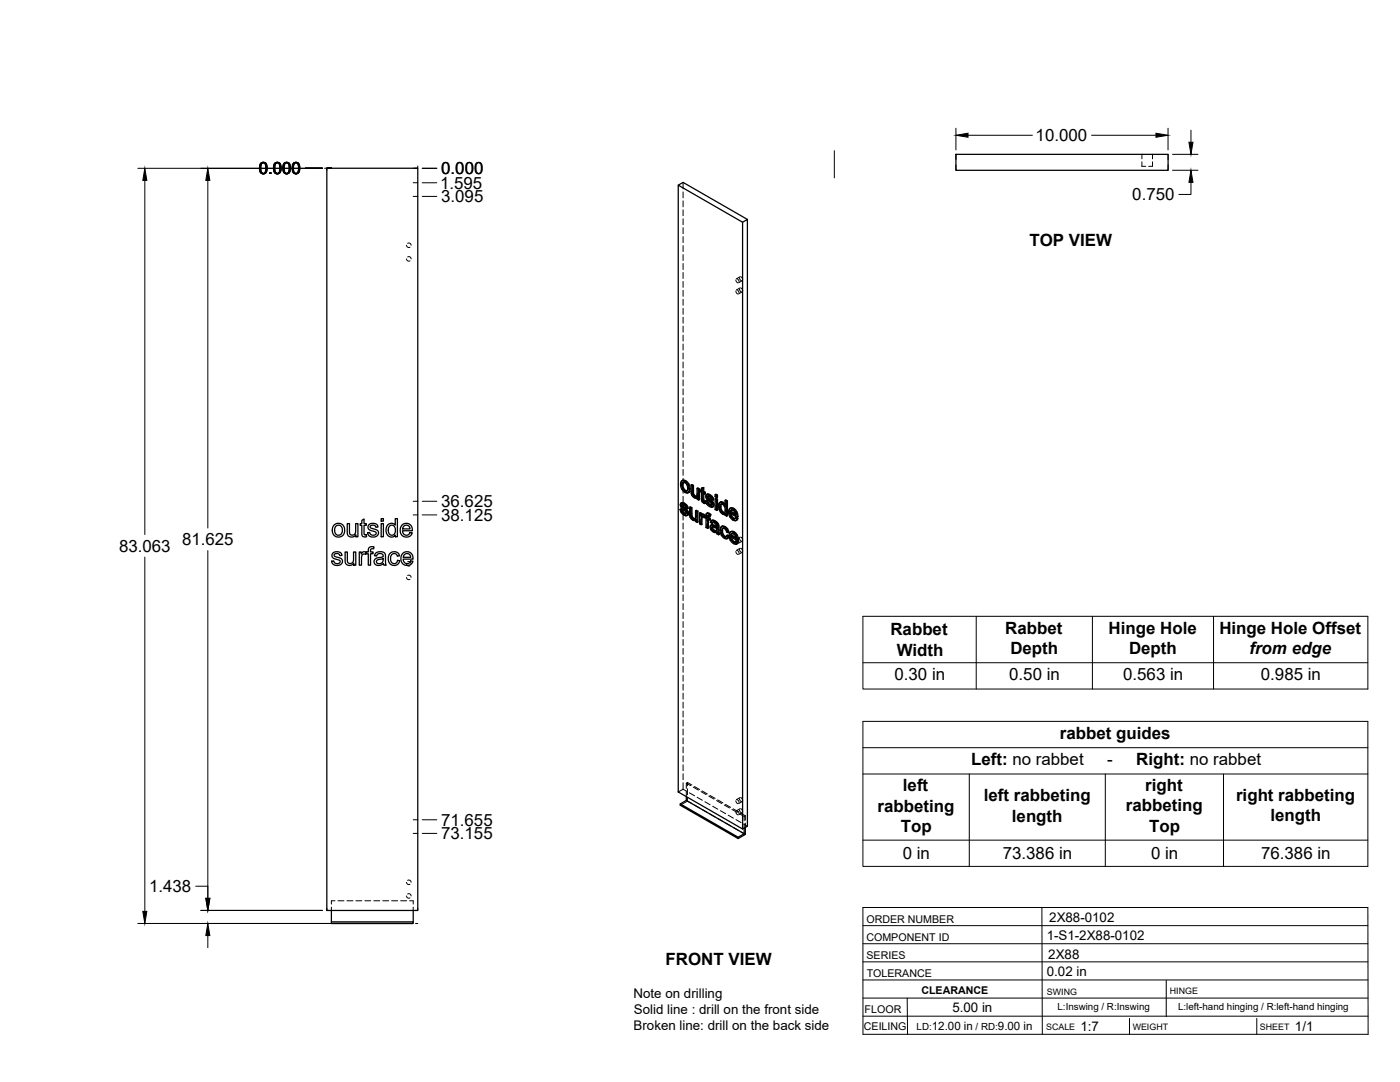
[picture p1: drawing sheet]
<svg xmlns="http://www.w3.org/2000/svg" width="559mm" height="432mm" viewBox="0 0 559 432" stroke-linecap="round" stroke-linejoin="round" font-family="sans-serif">
<!-- layer: Visible -->
<g fill="none" stroke="#000" stroke-width=".51">
<path d="M130.5 67.1h36.3v296.2h-36.3zM270.7 73.9l25.7 14.8v242.1l-25.7-14.7zM270.7 73.9l1.9-1.1 25.7 14.8M381.6 61.6h84.6v6.4h-84.6zM296.4 88.7l1.9-1.1v242.1l-1.9 1.1M272.2 191.8l.9-.2 .6 .2zM272.2 191.8l-.6 1.2 .5 2.2 1.6 1.5h.9l.3-.3M272.3 193.6l.3 1.5M272.6 195.1l.3-.2 .8 .8-.3 .2zM272.8 192.5l-.2 .9M272.9 194.9l-.3-1.5-.3 .2v-.3l.3-.7 .4-.1 .9 .5 .5 1.4-.1 1.4-.4 .2-.5-.1M273.4 192l.9 .9a2.01 2.01 0 0 1 1.1 2.1"/>
<path d="M273.7 195.7l.5 .2M273.7 191.8l1.3 1.3M274.6 193.3l.5 1.9 .3-.2-.2 1.2M275.1 195.2l-.2 1.2 .3-.2-.6 .5M275.8 193.5l.7 .4 .3-.2v3.2M276.5 193.9v3.2l.3-.2 .3 .6M276.5 197.1l.3 .6 .3-.2 .5 .4M276.8 197.7l.4 .4h.9l-.3 .1M276.8 193.7l-.6-.3-.4 .1v3.1l.4 1.2 .7 .7a.97 .97 0 0 0 1.4 .1v.6l.5 .4M277.2 198.1l.6 .1M278.2 194.9l.6 .4 .4-.2v4.3l-.4 .2v-4.3M278.3 198.6l-.2 .2"/>
<path d="M279.2 195.1l-.6-.4-.4 .2v2.7l-.4 .6M280 195.5l-.5 .1v.6l.5 .3v3.3l.7 .9 .6 .3 .3-.2-.1-.7-.6 .1M280 194.8l.9-.2v1.5M280.6 194.8v1.5l.3-.2 .6 .3M280.6 196.3l.6 .3 .3-.2v.6l-.3 .2v-.6M280.6 199.8l.7 .2M280.7 200l.8 .1M280.9 194.6l-.9 .2v1.1l-.5-.3M280.9 197v2.6M281.2 197.2l-.6-.4v2.8l.5 .2M281.6 199.9l.6 .2M282.1 197.3l1.3 .1"/>
<path d="M282.3 198.3l.6 .5M282.4 198.6l.2 .3a1.16 1.16 0 0 1 1.4 .8l.4 .4M282.4 197.2l-.4 .2M282.5 197.4l.6 .2 .3-.2 .7 .6M282.5 199.9l-.6-.2-.3 .2 .5 1.3 .8 .8a1.23 1.23 0 0 0 1.6 .2M282.6 198.9l1.5 1.4 .3-.2 .4 .7M282.6 198v.1M282.7 198.4l-.4-.3 .8 .1 .8 1.2 .6 .2M282.8 197.2l-.9 .3-.2 .8 .4 .9 1.7 1.7v.8M283.1 197.6l.7 .6 .3-.2 .5 .7M283.8 198.2l.5 .7 .3-.2 .3 .8-.4 .1-.2-.7M285.4 199.1l.3-.2 .7 .3-.4 .2z"/>
<path d="M285.4 197.4l.3-.2 .7 .4-.4 .2zM285.4 199.1v4.2l.6 .4M285.4 197.4v.8l.6 .4M286.4 199.2v4.3l-.4 .2v-4.3M286.4 197.6v.8l-.4 .2v-.8M289.4 199.7l.6 .3 .3-.1v5.9l-.3 .2v-6M290.3 199.9l-.6-.4-.3 .2v2.1l-.4-.7M133.5 209.4l1.6-.6 1 .2 .8 .6 .6 1-.1 2.1-1 1.3-1.8 .3-1.4-.8-.5-1.6a2.79 2.79 0 0 1 .8-2.5zM134 210.1l1.1-.5 .6 .1 .7 .6 .2 1.8-.8 1.3-1.1 .2-.8-.7-.3-1.5zM138.6 209h.9v3.7a1.31 1.31 0 0 0 1.7 .7 1.31 1.31 0 0 0 .8-1.6v-2.8h.9v5.2h-.9v-.8a1.86 1.86 0 0 1-2.2 .9 1.86 1.86 0 0 1-1.2-2.1zM144.4 207.7l.9-.6v1.9h.9v.7h-.9v3.3l.3 .4h.6l.1 .8h-1.2l-.6-.6-.1-3.9h-.6v-.7h.6zM147.2 209.5l1-.6h1.3a1.49 1.49 0 0 1 1.4 1.4l-.9 .1a1.17 1.17 0 0 0-1.1-.9 1.17 1.17 0 0 0-1.2 .9l.5 .4 2 .6a1.59 1.59 0 0 1 .7 2 1.59 1.59 0 0 1-1.9 .9l-1.5-.3-.8-1.4 .9-.1 .2 .6 .6 .5 1.5-.2a.82 .82 0 0 0 .1-1.1 .82 .82 0 0 0-1-.3l-1-.3a1.38 1.38 0 0 1-.8-2.2z"/>
<path d="M152.1 209h.9v5.2h-.9zM152.1 207h.9v1h-.9zM154.7 209.5l1.1-.6a1.86 1.86 0 0 1 2 .7v-2.6h.8v7.2h-.8v-.6a2.16 2.16 0 0 1-2.6 .4 2.16 2.16 0 0 1-1.1-2.4zM155.4 210.1l1.3-.5 1 1v2l-.7 .9h-1.1l-.8-1-.1-1.4zM160.4 209.6l1.1-.7h1.4l1 .7 .6 1 .1 1.2h-3.9l.2 1 .8 .7a1.43 1.43 0 0 0 1.9-1l.9 .1-.4 .9-1 .7h-1.6l-1.1-.6-.7-1.7 .2-1.4zM161.2 210l.6-.4 1 .1 .6 .5 .2 .9h-2.9zM271.4 203.3l.6 .2M271.9 200.7l1.3 .1M272 203.5l.4-.2 .2 .9-.3 .1zM272.1 201.7l.1 .3 .3-.2 .3 .4M272.2 202l.3 .4a1.16 1.16 0 0 1 1.4 .8l.4 .3M272.3 200.6l-.5 .2"/>
<path d="M272.3 204.3l.7 .7h.8M272.4 200.8l.5 .2 .3-.2 .8 .6M272.4 203.3l-.7-.2-.3 .2 .4 1.2 .9 .9a1.24 1.24 0 0 0 1.6 .2M272.5 201.4v.1M272.5 202.4l1.4 1.3 .4-.2 .4 .7M272.5 201.8v-.3l-.4 .2 .1-.2 1 .3 .5 1 .7 .3M272.6 204.2l.7 .6M272.7 200.6l-1 .3-.2 .9 .4 .8 1.9 1.8-.2 .7M272.9 201l.8 .6 .3-.2 .5 .7M273 205l.6 .1M273.7 201.6l.5 .7 .3-.2 .2 .8-.3 .2-.2-.8M273.7 205.1h-.1"/>
<path d="M273.9 203.7l.5 .6 .3-.1 .1 .7M274.4 204.3l.1 .8 .3-.2-.2 .6M274.5 205.1l-.2 .5 .3-.1-.4 .3M275.3 202.4l.6 .4 .3-.2v3.2M275.9 202.8v3.2l.3-.2 .3 .6M275.9 206l.3 .6 .3-.2 .5 .4M276.2 206.6l.4 .4h.9l-.3 .2M276.2 202.6l-.6-.3-.3 .1v3.2l.4 1.2 .6 .6a.97 .97 0 0 0 1.4 .1M276.6 207l.6 .2M277.6 203.8l.7 .4 .3-.2v4.3l-.3 .2v-4.3M277.7 207.5v.7l.6 .3M277.7 207.6l-.2 .1"/>
<path d="M278.6 204l-.7-.4-.3 .2v2.8l-.4 .6M279.2 204.7l.6 .4 .3-.2v.5l.4-.2M279.8 205.1v.6l.7-.5 .4 .1M280 206.4l.2 2.8-.3 .2v-2.2M280.1 204.9l-.6-.3-.3 .1v4.3l.7 .4M280.2 205.4l.7-.1 .6 .4M280.3 206.1v.1M280.6 205.4l.6 .5M281.1 206.6l-.9-.5-.2 .3 .3-.2-.1 .8M281.1 206.6l.1-.5v.4l.6 .3v3.7l.6 .4M281.2 200.3l.1 .7M281.3 206.5l-.2 .1"/>
<path d="M282.2 204.9h.9l.6 .4M282.2 200.1l.3-.2 .3 .8-.3 .2zM282.4 206.6l.7 .4 .4-.2v.6l-.4 .2v-.6M282.5 204.7l-.5 .2M282.5 200.9l.7 .6h.8M282.7 207.3v3.4l-.3 .2v-3.8l.7 .5M282.7 205.7v.7M282.8 205.1l.6 .4 .3-.2-.4 .8 .1-.6M282.8 200.7l.7 .7M283.1 204.9l-.6-.2-.5 .3-.2 1.2-.6-.3 .6-.1M283.2 201.5l.6 .2M283.3 206.1a.46 .46 0 0 0-.5-.5 .46 .46 0 0 0-.4 .6v.4l.3-.2 .8 .4"/>
<path d="M283.9 209.6l.7-.2 1.4 .5M283.9 201.7h-.1M284.1 210.7l.2 .6 .3-.2 .6 .5M284.1 200.3l.4 .6 .3-.1 .2 .7M284.2 210.4l-.1 .3 .3-.2 .2 .6M284.2 209.4l-.5 .2M284.3 211.3l.5 .5h1M284.3 210.3l-.1 .1M284.4 207.8l.8 .3 .3-.2 .8 .6M284.4 210.3l.8 .3a.67 .67 0 0 1 .9 .3 .67 .67 0 0 1-.2 .8M284.4 210.3l-.2 .1M284.4 210.3v.2"/>
<path d="M284.5 200.9l.2 .8 .3-.2-.2 .6M284.6 208.4l-.5 .5 .6-.5 1.2 1a.48 .48 0 0 1 0 .8 .48 .48 0 0 1-.7-.3l-.9-.3M284.6 209.4l-1.1 .4v1l.7 1.1 1 .6a.63 .63 0 0 1 .7 0 .63 .63 0 0 1 .3 .5l.6 .4M284.7 201.7l-.2 .5 .3-.1-.5 .3M284.7 207.6l-.8 .2M284.8 211.8h1.1M285.2 208.1l.8 .6 .3-.2 .4 .5M285.5 207.9l-.8-.3-.9 .3-.3 .5 .6 .5M285.9 211.7l-.4 .3M286 208.7l.4 .5 .3-.2 .2 .7M286.4 209.2l.2 .6 .3-.1 .1 2.9M286.6 209.8l.1 3 .3-.2 .2 .6-.4 .2-.1-.6"/>
<path d="M287.4 202.4l.3 1.4M287.5 200.4h1.2l.6 .6M287.7 201.3h.7l.7 .8 .3 1.1-.2 1.4M287.7 201.3l-.3 1.1 .4-.2 .3 1.4M287.7 203.8l.4-.2 .7 .8-.5 .1zM287.8 201.2l-.1 .1M287.8 200.3l-.5 .2M288 201.2l-.2 1M288.1 212l.3 1.4 .3-.2 .7 .8M288.2 210.1l.9 .2 .3-.2 1 1M288.4 213.4l.7 .8h.8M288.4 200.6l.6 .5h.4"/>
<path d="M288.4 204.6h.8M288.5 209.9l-.6 .3M288.6 210.8l-.2 1M288.7 200.4l-.9-.1-.7 .4-.3 .8 .1 1.4 1.1 1.9 .9 .5 .5-.2v.6l.6 .3M288.8 204.4l.4 .1M289.1 210.3l.9 .8a.88 .88 0 0 1 .7 .5 .88 .88 0 0 1-.1 1l-.5-1.3M289.4 210.1l-.9-.2-.7 .4-.3 .7v1.3l.9 2 1 .7h.7M289.4 205.1l-.2 .2M290 213.7l.7 .4M290.6 212.6l-.6-.3-.6-1.1-.9-.4-.3 .4-.1 .8 .3-.2 .3 1.4M290.7 214.1l.3-.1-.2 .5-.7 .5zM291 214l-.6-.5-.7 .8-.6-.1"/>
<path d="M291.3 202.9h.9a1.88 1.88 0 0 1 1.9 1.3M291.5 212.3h.9a1.88 1.88 0 0 1 1.9 1.2M291.5 204.3l2.1 1.2-.5-1.4-.9-.6-.6 .3-.1 .5 .3-.2 1.7 1M291.7 213.6l2.1 1.2-.6-1.4-.8-.5-.6 .2-.1 .5 .3-.1 1.7 .9M291.8 206.1l.8 .9 .8-.1M291.8 205.1l.3 .9M292 203.5l-.2 .6M292 214.4l.3 .9M292 215.5l.8 .8h.8M292.2 212.9l-.2 .6M292.5 203.1l1 .8a1.98 1.98 0 0 1 1 2.2M292.6 207l.6 .1"/>
<path d="M292.7 212.4l1.1 1a1.96 1.96 0 0 1 .9 2M292.8 216.3l.5 .2M292.9 202.9l-.9-.3-1 .6-.2 1.1 .2 1.4 .7 1.1 1.2 .9h.9l.7-.8M293.1 212.2l-1-.2-.9 .7-.2 1.3 .3 1.2 .7 1.1 1.2 .8h.7l.8-.8M293.3 207l-.1 .1M293.5 216.4l-.2 .1M293.6 206.7l.6 .4M293.8 204.3l.4 1.9 .3-.1-.3 .1M293.8 216l.6 .5M293.9 213.7l.5 1.9 .3-.2-.3 .2M294.2 206.4l-2.8-1.5 .4 1.2 .3-.1 .8 .8M294.4 215.8l-2.8-1.6 .4 1.3 .3-.2 .8 .9"/>
<path d="M294.5 206.9l-.7 .8M294.5 206.9l-.6-.4-.7 .6M294.7 216.3l-.7 .8M294.7 216.3l-.6-.5-.8 .7M132.9 220.6l1.3-.4a1.81 1.81 0 0 1 2.3 1.4l-.9 .2a1.21 1.21 0 0 0-1.1-.9 1.21 1.21 0 0 0-1.2 .8l.3 .4 2.3 .7a1.6 1.6 0 0 1 .6 2 1.6 1.6 0 0 1-1.9 .9l-1.7-.5-.6-1.2 .9-.2 .3 .8 .6 .3 1.3-.2a.81 .81 0 0 0 .3-1.1 .81 .81 0 0 0-1.1-.3l-1-.3a1.36 1.36 0 0 1-1.1-1 1.36 1.36 0 0 1 .4-1.4zM137.8 220.3h.8l.1 3.8a1.32 1.32 0 0 0 1.7 .7 1.32 1.32 0 0 0 .7-1.7v-2.8h.9v5.3h-.8v-.8a1.86 1.86 0 0 1-2.2 .8 1.86 1.86 0 0 1-1.2-2.1zM143.4 220.3h.8v.8a1.27 1.27 0 0 1 2-.7l.8-.1v-1.1a1.55 1.55 0 0 1 2.3-1l-.2 .8a.81 .81 0 0 0-.8 0 .81 .81 0 0 0-.4 .8v.5h1v.7h-1v4.6h-.9v-4.6h-.8v-.4l-.3 .7-.8-.2-.6 .5-.2 4h-.9zM149.8 220.9l1.7-.7 1.3 .1 .7 .4 .6 4.9h-.9l-.2-.7-1.2 .7h-1.2l-.8-.4-.4-.7a1.74 1.74 0 0 1 2-2l.6-.1a.8 .8 0 0 0 .9-.8 .8 .8 0 0 0-1.1-.7l-1 .2-.5 .8-.8-.1zM150.5 223.6l2.5-.7a1.59 1.59 0 0 1-.7 1.8 1.59 1.59 0 0 1-1.9-.1zM155.7 220.8l1-.6 1.6 .1 .8 .6 .4 .9-.9 .2a1.47 1.47 0 0 0-2-.9 1.47 1.47 0 0 0-.7 2l.2 1 .6 .7h1.2l.8-1.2 .9 .1-.4 1.1a2.47 2.47 0 0 1-3.3 .4 2.47 2.47 0 0 1-.9-3.1zM160.7 220.9l1.4-.7 1.8 .4a2.83 2.83 0 0 1 1 2.5h-4l.3 1 .8 .8a1.46 1.46 0 0 0 1.9-1l.9 .1-.5 1-1 .6h-1.5l-1.1-.6-.7-1.8 .1-1.1zM161.4 221.3l.7-.3h1l.6 .5 .2 .9h-2.9z"/>
<path d="M273.9 317.9v1.5l-2.4 1.4v.6l23.1 13.2v-.5l-23.1-13.3M273.9 319.4l23.1 13.3-2.4 1.4M297 330.5v2.2M297.5 330.2v2.8l-2.9 1.6M132.3 363.3v5.3h32.6v-.7h-32.6M164.9 363.3v4.6"/>
</g>
<!-- layer: Hidden -->
<g fill="none" stroke="#000" stroke-width=".4">
<path d="M272.6 72.8v2.6M272.6 76.6v2.4M455.8 64.6v1.8h1.5M455.8 61.6v1.8M460 64.6v1.8h-1.5M460 61.6v1.8M162.3 97.9l.4 .8h.9M162.7 97.1l.9-.1 .5 .9M272.6 80.2v2.4M272.6 83.7v2.4M272.6 87.3v2.4M272.6 90.9v2.4"/>
<path d="M272.6 94.4v2.4M272.6 98v2.4M162.3 103.3l.6 .9 .7-.1M162.7 102.5h.9l.5 .8M272.6 101.6v2.4M272.6 105.2v2.3M272.6 108.7v2.4M272.6 112.3v2.4M272.6 115.9v2.4M272.6 119.4v2.4M293.7 116.2l.2 .6 .6 .5M293.7 111.7l.2 .7 .6 .5"/>
<path d="M294.2 115.7l.5 .4 .3 .8M294.2 111.3l.5 .4 .3 .7M295.1 115.3l.4 .8 .5 .4M295.1 110.9l.4 .8 .5 .4M295.3 114.9l-1.4 .8M295.3 110.4l-1.4 .9M295.6 114.9l.6 .4 .2 .8M295.6 110.4l.6 .4 .2 .8M296.2 116.5l-1.4 .8M296.2 112l-1.4 .9M272.6 123v2.4M272.6 126.6v2.4"/>
<path d="M272.6 130.2v2.3M272.6 133.8v2.3M272.6 137.3v2.4M272.6 140.9v2.4M272.6 144.5v2.3M272.6 148v2.4M272.6 151.6v2.4M272.6 155.2v2.4M272.6 158.8v2.3M272.6 162.3v2.4M272.6 165.9v2.4M272.6 169.5v2.4"/>
<path d="M272.6 173v2.4M272.6 176.6v2.4M271.9 193.1l.5 1.9-.3 .2M272.4 195l1.3 1.3-.3 .2M272.5 191.6l-.9 1.7M272.6 180.2v2.4M272.6 183.7v2.4M272.6 187.3v2.4M272.6 190.9v2.4M272.6 194.5v2.4M272.6 198v2.4M272.8 192.5l-.2 .1"/>
<path d="M272.9 192.4h.8l-.3 .2M273.7 192.4l.8 .9-.3 .2M273.7 196.3l.9 .3-.3 .2M274.5 195.8l-.3 .1M274.5 193.3l.3 1.2-.3 .4M274.8 194.7l-.1 .8-.5 .4M275 196.5l-.4 .1M276.2 193.4v3.3l-.3 .2M276.2 196.7l.2 .7-.3 .1M276.4 197.4l.4 .6-.3 .2M276.8 198l.6 .5-.3 .1M277.4 198.5l.8 .2 .4-.3-.3 .2"/>
<path d="M278.1 198.1h.1M278.3 198l-.3 .2M278.4 198.6h-.1M278.4 197.8l-.3 .3M278.6 194.7l-.1 2.7-.4 .6M278.6 198.4v.7l-.3 .1M278.6 199.1l.6 .3M279.8 196l.5 .3-.3 .2M279.8 195.5v.5l-.3 .2M280 195.5l.3 .2M280.3 196.3l.1 3.4-.4 .2M280.3 194.6v1.1l-.3 .2"/>
<path d="M280.4 199.7l.2 .5-.3 .1M280.6 196.8l.3-.2v.4M280.9 196.6l.6 .4M281.9 199.7l.5 1.3-.3 .2M282 197.8l.2 .7-.4 .2M282.1 197.4l-.4 .6M282.2 198.5l.4 .7-.4 .1M282.3 197.2l-.5 .4M282.4 198.1l.4-.3 .6 .2-.3 .2M282.5 198l.3-.2-.2 .2M282.6 199.2l1.6 1.5-.4 .2M283.4 198l.6 .5-.3 .2"/>
<path d="M284 198.5l.2 .7-.3 .2M284.2 199.2l.7 .3M285.7 197.2v.9l-.3 .1M285.7 198.9v1.5M285.7 198.1l.7 .3M289.7 199.5v2.1l-.3 .2M271.7 203.1l.5 1.3-.3 .2M271.8 201.3l.2 .6-.3 .2M271.9 200.8l-.4 .6M272 201.9l.4 .7-.3 .2M272.1 200.6l-.5 .4M272.2 204.4l1.1 1-.3 .1"/>
<path d="M272.3 201.4l.3-.1-.1 .1M272.4 202.6l1.6 1.5-.3 .2M272.6 201.3l-.4 .2M272.6 201.3l.7 .1-.4 .2M272.6 201.6v2.4M272.6 205.2v2.4M272.6 208.8v2.3M272.6 212.3v2.4M272.6 215.9v2.4M272.6 219.5v2.3M273.3 201.4l.5 .6-.3 .1M273.3 205.4l.8 .3-.3 .1"/>
<path d="M273.8 202l.3 .6-.4 .2M274 204.9l-.2 .1M274 204.1l.2 .5-.3 .2M274 204.9l-.3 .2 .3-.2M274.1 202.6l.6 .3M274.2 204.6l-.2 .3M274.5 205.6l-.4 .1M275.6 202.3v3.3l-.3 .2M275.6 205.6l.2 .7-.3 .2M275.8 206.3l.4 .6-.3 .2M276.2 206.9l.6 .5-.3 .2M276.8 207.4l.7 .2 .5-.3-.2 .2"/>
<path d="M277.5 207h.1M277.7 206.9l-.3 .2M277.8 206.7l-.3 .3M277.9 203.6v2.9l-.4 .4M278 207.3v.7l-.3 .2M278 208l.6 .3M279.5 207.3v1.6l-.3 .1M279.5 208.9l.7 .3M279.5 204.6v1.5M280.1 205.4v.1M280.1 206.1l.8-.1-.3 .2M280.2 206.1l.3-.2-.2 .2"/>
<path d="M280.4 205.2l-.6 .5M280.6 200.2l.6 .4-.4 .2M280.9 206l.5 .4M281.2 200.6l.4 .2M281.2 206.1l.3-.1-.1 .4M281.4 206.4l-.1 .1M281.5 205.7v.1M281.5 206.3l.6 .3-.3 .2M281.5 206l-.3 .5M281.5 205.7l-.3 .3M281.8 205.8l.3 .2M282.1 209.1v1.2l-.3 .2"/>
<path d="M282.1 210.3l.6 .4M282.1 206.6v1.3M282.2 205l-.1 1-.3 .2M282.3 204.7l-.4 .4M282.4 201l1.1 1-.3 .1M282.4 207.1l.3-.2v.4M282.5 205.7l.4-.2-.2 .2M282.7 206.9l.8 .5M282.9 205.5l.4 .1-.4 .2M283.3 205.6l.3 .3M283.5 202l.8 .2-.3 .2M283.7 210.1l.4 1.1-.4 .2"/>
<path d="M283.8 208.3l.7 .4M283.9 209.6l-.5 .7M284 209.5l-.5 .3M284.1 211.2l.9 .9-.3 .2M284.1 207.7l-.6 .7M284.1 201.5h-.1M284.2 200.7l.2 .5-.4 .2M284.2 201.5l-.3 .2 .2-.2M284.2 207.6l-.4 .3M284.4 201.2l-.3 .3M284.5 208.4l.3-.1-.2 .1M284.5 210.2l.2-.1z"/>
<path d="M284.5 210.2l-.2 .1M284.6 210.1l-.4 .2M284.6 202.2h-.3M284.7 210.1l1.6 .5-.3 .2M284.8 208.3l.6 .1-.3 .2M285 212.1l.7 .2-.3 .2M285.4 208.4l.8 .7-.4 .2M285.7 212.3h.7l-.4 .1M285.7 201.6v1.6l-.3 .1M285.7 203.2l.7 .3M286 209.9l.3 .1M286 211.7l-.3 .2"/>
<path d="M286.2 209.1l.1 .7-.3 .2M286.3 210.6v.8l-.4 .4 .3-.3M286.3 209.8l-.3 .4M286.4 212.3l.1 .6-.3 .1M286.5 212.9l.7 .3M287.1 201.8l.2 1.3-.3 .2M287.3 200.7l-.2 1.1-.3 .2M287.3 203.1l.6 1.1-.3 .2M287.6 200.4l-.6 .5M287.7 211.4l.5 2-.3 .2M287.9 204.2l.8 .8-.3 .1M288 210.3l-.3 1.1-.3 .2"/>
<path d="M288 201.1h.7l-.3 .2M288 201.1l-.2 .1M288 201.1v.1M288.1 201.1l-.3 .1M288.2 213.4l1.2 1.3-.3 .1M288.2 210l-.6 .5M288.6 210.8l-.2 .1M288.7 210.7l.8 .1-.4 .1M288.7 205l.7 .1 .4-.2-.4 .2M288.7 201.1l.8 .8-.4 .2M289.4 201.1l.3 .5M289.4 214.7l1.1 .1"/>
<path d="M289.5 210.8l.5 .5-.3 .2M289.5 201.9l.3 1.5-.4 .2M289.5 205.1h-.1M289.8 203.4l-.2 .8-.4 .3 .3-.1M289.8 204.9v.6l-.4 .2M289.8 205.5l.5 .3M290 211.3l.3 .8-.3 .2M290 214.1l-.1 .1M290.3 212.1l.6 .3M290.4 213.5l-.7 .8M291.1 204.1l.5 1.9-.3 .2M291.3 213.5l.5 1.9-.3 .2"/>
<path d="M291.4 204.9l.4-.2v.4M291.6 206l1.3 1.4-.3 .2M291.6 202.7l-.8 1.6M291.6 214.2l.4-.2v.4M291.8 204.7l2.7 1.6M291.8 215.4l1.3 1.3-.3 .2M291.8 212.1l-.8 1.6M292 214l2.7 1.6M292 203.5l-.2 .1M292.1 203.4l.8 .1-.4 .1M292.2 212.9h-.2M292.3 212.7l.8 .1-.4 .2"/>
<path d="M292.9 203.5l.7 .8-.3 .2M292.9 207.4l1 .2-.3 .2M293.1 212.8l.7 .9-.3 .2M293.1 216.7l1.1 .3-.4 .2M293.4 206.9h.1M293.5 205.1l.4 .2M293.6 206.9l-.3 .1 .2-.1M293.6 216.3h.1M293.6 204.3l.3 1-.3 .2M293.7 215.6l.2 .7 .6 .5M293.7 214.4l.4 .3M293.8 216.2l-.3 .2 .2-.1"/>
<path d="M293.8 213.7l.3 1-.3 .1M293.9 206.5l-.4 .4M294.1 215.8l-.4 .5M294.1 207.5l-.2 .1M294.2 215.2l.5 .4 .3 .8M294.2 219.6l.5 .4 .3 .8M294.3 216.9l-.1 .1M295.1 214.8l.4 .8 .5 .4M295.1 219.2l.4 .9 .5 .3M295.3 214.4l-1.4 .8M295.3 218.8l-1.4 .9M295.6 214.4l.6 .4 .2 .7"/>
<path d="M295.6 218.8l.6 .4 .2 .8M296.2 216l-1.4 .8M162.3 225l.4 .8h.9M162.3 230.4l.4 .8h.9M162.7 224.2h.9l.5 .8M162.7 229.7l.9-.1 .5 .8M272.6 223.1v2.3M272.6 226.6v2.4M272.6 230.2v2.4M272.6 233.8v2.3M272.6 237.3v2.4M293.7 220.1l.2 .7 .6 .5"/>
<path d="M296.2 220.4l-1.4 .8M272.6 240.9v2.4M272.6 244.5v2.4M272.6 248.1v2.3M272.6 251.6v2.4M272.6 255.2v2.4M272.6 258.8v2.4M272.6 262.3v2.4M272.6 265.9v2.4M272.6 269.5v2.4M272.6 273.1v2.3M272.6 276.6v2.4"/>
<path d="M272.6 280.2v2.4M272.6 283.8v2.4M272.6 287.3v2.4M272.6 290.9v2.4M272.6 294.5v2.4M272.6 298.1v2.3M272.6 301.6v2.4M272.6 305.2v2.4M272.6 308.8v2.4M272.6 312.4v2.6M272.6 315l-1.9 1.1M272.6 315l1.5 .8"/>
<path d="M273.9 315.8v2.1M273.9 312.5l1.8 1M274.4 313.6v-1.3l-.5 .2v2.1M274.4 319.7l-2.9 1.7M274.4 314.8v2.4M274.4 318.4v1.3M274.4 312.3l1.7 1M274.4 319.7l1.7 1M275.2 316.4l2 1.2M276.7 314.1l2.1 1.2M277.2 313.9l2 1.2M278.3 318.2l2 1.2"/>
<path d="M279.8 315.9l2.1 1.2M280.3 315.7l2 1.1M281.3 320l2.1 1.2M282.9 317.7l2.1 1.2M283.4 317.4l2 1.2M286 319.5l2.1 1.2M286.5 319.2l2 1.2M293.7 319.6l.2 .7 .6 .4M294.2 319.1l.5 .4 .3 .8M295.1 318.7l.4 .9 .5 .3M295.3 318.3l-1.4 .8M295.6 318.3l.6 .4 .2 .8"/>
<path d="M296.2 319.9l-1.4 .8M277.2 321.3l2 1.2M280.3 323.1l2 1.2M283.4 324.9l2 1.2M284.5 321.8l2 1.1M286.5 326.6l2 1.2M287.5 323.5l2.1 1.2M289.1 321.3l2.1 1.2M289.6 321l2 1.2M289.6 328.4l2 1.2M290.6 325.3l2.1 1.2M292.2 323l2.1 1.2"/>
<path d="M292.7 322.8l2 1.2M292.7 330.2l2 1.2M293.7 324l.2 .7 .6 .5M293.8 327.1l2 1.2M294.2 323.6l.5 .4 .3 .7M295.1 323.2l.4 .8 .5 .4M295.3 324.8l1.7 1 .5-.2M295.3 322.7l-1.4 .9M295.6 322.7l.6 .5 .2 .7M295.8 324.6l1.7 1M295.8 332l1.7 1M296.2 324.3l-1.4 .9"/>
<path d="M296.8 328.9l1.5 .8M297 325.8v1.8M297 328.7v1.8M297.5 325.6v1.7M297.5 328.5v1.7M133.7 359.5h-1.4v1.3M134.9 359.5h2.4M138.5 359.5h2.4M142 359.5h2.4M145.6 359.5h2.4M149.2 359.5h2.4M152.8 359.5h2.4"/>
<path d="M156.3 359.5h2.4M159.9 359.5h2.4M162.3 352.1l.4 .8h.9M162.3 357.5l.6 .9 .7-.1M162.7 351.3h.9l.5 .8M162.7 356.8l.9-.1 .5 .8M163.5 359.5h1.4v1.3M132.3 362v1.3M164.9 362v1.3"/>
</g>
<!-- layer: Reference -->
<g fill="none" stroke="#000" stroke-width=".4">
<path d="M129.5 67.1h2.8h-1.8v1M130.5 67.1h1.8M164.9 67.1h1.9M164.9 78.4h1.9M164.9 72.9h1.9M166.8 66.2v.9h-1M381.6 61.6v2.1M381.6 65.8v2.2M466.2 61.6v2.1M466.2 65.8v2.2M164.9 205.5h1.9M164.9 200h1.9"/>
<path d="M164.9 332.6h1.9M164.9 327.2h1.9M130.5 362.4v.9h.9M165.8 368.6h1M166.8 362.4v.9h-1"/>
</g>
<!-- layer: Hidden Narrow -->
<path d="M276.2 196l-.4 .2M278.6 197l-.4 .2M280.3 198.8l-.3 .1M273.3 203.5l-.3 .1M275.6 204.9l-.3 .2M277.9 205.9l-.3 .2M282.1 205.6l-.3 .2M283.5 200.1l-.3 .1M285.3 210.3l-.3 .2M286.3 210.9l-.3 .2" fill="none" stroke="#000" stroke-width=".4"/>
<!-- layer: Visible Narrow -->
<path d="M276.8 196.1l-.3 .2M280.9 199.2l-.3 .1M283.5 199.3l-.3 .2M273.3 202.7l-.3 .2M276.2 205l-.3 .2M282.7 206l-.3 .2M285.2 209.6l-.3 .2M287 210.4l-.4 .1M287 211.3l-.4 .2" fill="none" stroke="#000" stroke-width=".4"/>
<!-- layer: Titleblock -->
<path d="M344.4 362.2h201.6l.1 50.6h-201.7zM344.4 376.6h201.6M344.4 369.4h201.6M415.9 362.2l.1 50.6M344.4 383.9h201.6M344.4 398.3h201.6M344.4 391.1h201.6M362.1 398.3l.1 14.4M465.5 391.3v14.4M344.4 405.5h201.7M450.8 406.4v6.4M501.6 406.4v6.4" fill="none" stroke="#000" stroke-width=".4"/>
<!-- layer: Custom Tables -->
<path d="M344.4 246h201.6v29h-201.6zM389.7 246v29M436 246v29M484.4 246v29M344.4 264.5h201.6M344.4 287.9h201.6v57.9h-201.6zM344.4 298.4h201.6M344.4 308.9h201.6M386.9 308.9v36.9M441.2 308.9v36.9M488.4 308.9v36.9M344.4 335.3h201.6" fill="none" stroke="#000" stroke-width=".4"/>
<!-- layer: FD_Dimensions -->
<g fill="none" stroke="#000" stroke-width=".4">
<path d="M381.6 51.2v8.6M386.4 54h25.7M435.7 54h25.7M466.2 51.2v8.6M475.4 51.9v4.9M55 67.2h73.7M57.8 72v141.3M83 72v138.7M168.5 67.2h5.8M168.5 78.4h5.8M168.5 72.9h5.8M468 61.6h10.2"/>
<path d="M468 67.9h10.2M475.4 72.8v4.8h-4.9M83 219.7v138.8M168.5 205.5h5.8M168.5 200h5.8M57.8 222.3v141.4M168.5 332.6h5.8M168.5 327.2h5.8M78.1 353.7h4.9M55 368.5h109.1M80.2 363.3h48.5M83 373.4v4.8"/>
</g>
<path d="M381.6 54l4.8-.8v1.6zM461.4 53.2l4.8 .8-4.8 .8zM474.6 56.8h1.6l-.8 4.8zM57.8 67.2l.8 4.8h-1.6zM83 67.2l.8 4.8h-1.7zM475.4 67.9l.8 4.9h-1.6zM82.1 358.5h1.7l-.8 4.8zM57 363.7h1.6l-.8 4.8zM83 368.5l.8 4.9h-1.7z" fill="#000" stroke="#000" stroke-width=".4"/>
<!-- layer: Smart Centers -->
<path d="M333 60.1v10.9" fill="none" stroke="#000" stroke-width=".4"/>
<g font-size="6.7">
<text x="413.4" y="56.3">10.000</text>
<text x="103.3" y="69.5">0.000</text>
<text x="176.1" y="69.5">0.000</text>
<text x="175.6" y="75.3">1.595</text>
<text x="176.1" y="80.8">3.095</text>
<text x="452" y="80">0.750</text>
<text x="410.9" y="98.2">TOP VIEW</text>
<text x="176.1" y="202.4">36.625</text>
<text x="176.1" y="207.9">38.125</text>
<text x="47.5" y="220.2">83.063</text>
<text x="72.6" y="217.6">81.625</text>
<text x="355.4" y="253.6">Rabbet</text>
<text x="401.2" y="252.9">Rabbet</text>
<text x="442.5" y="252.9">Hinge Hole</text>
<text x="486.7" y="252.9">Hinge Hole Offset</text>
<text x="357.9" y="261.6">Width</text>
<text x="403.3" y="261">Depth</text>
<text x="450.6" y="261">Depth</text>
<text x="498.7" y="261">from edge</text>
<text x="357" y="271.4">0.30 in</text>
<text x="402.8" y="271.4">0.50 in</text>
<text x="448.3" y="271.4">0.563 in</text>
<text x="503.3" y="271.4">0.985 in</text>
<text x="423" y="294.8">rabbet guides</text>
<text x="387.6" y="305.4">Left: no rabbet</text>
<text x="441.9" y="305.4">-</text>
<text x="453.5" y="305.4">Right: no rabbet</text>
<text x="360.4" y="315.8">left</text>
<text x="457.1" y="315.8">right</text>
<text x="350.3" y="323.9">rabbeting</text>
<text x="392.7" y="319.8">left rabbeting</text>
<text x="449.4" y="323.8">rabbeting</text>
<text x="493.4" y="319.8">right rabbeting</text>
<text x="176.1" y="329.5">71.655</text>
<text x="403.9" y="327.9">length</text>
<text x="507" y="327.8">length</text>
<text x="176.1" y="335">73.155</text>
<text x="359.5" y="331.9">Top</text>
<text x="458.6" y="331.9">Top</text>
<text x="360.3" y="342.9">0 in</text>
<text x="400.2" y="342.9">73.386 in</text>
<text x="459.4" y="342.9">0 in</text>
<text x="503.4" y="342.9">76.386 in</text>
<text x="59.5" y="356">1.438</text>
<text x="265.7" y="385.2">FRONT VIEW</text>
</g>
<g font-size="5.3">
<text x="418.8" y="368">2X88-0102</text>
<text x="417.8" y="375.1">1-S1-2X88-0102</text>
<text x="418.4" y="382.5">2X88</text>
<text x="417.8" y="389.5">0.02 in</text>
<text x="252.9" y="398.4">Note on drilling</text>
<text x="253" y="404.9">Solid line : drill on the front side</text>
<text x="380.1" y="404">5.00 in</text>
<text x="252.9" y="411.2">Broken line: drill on the back side</text>
<text x="431.3" y="411.5">1:7</text>
<text x="516.9" y="411.5">1/1</text>
</g>
<g font-size="4.6">
<text x="371.9" y="411.2">12.00 in</text>
<text x="398.3" y="411.2">9.00 in</text>
</g>
<g font-size="4.3">
<text x="345.8" y="368.4">ORDER NUMBER</text>
<text x="345.8" y="375.5">COMPONENT ID</text>
<text x="345.8" y="382.7">SERIES</text>
<text x="345.9" y="389.9">TOLERANCE</text>
<text x="367.7" y="396.7">CLEARANCE</text>
<text x="345.1" y="404.3">FLOOR</text>
<text x="344.8" y="411.1">CEILING</text>
</g>
<g font-size="3.9">
<text x="422.1" y="403.1">L:Inswing / R:Inswing</text>
<text x="470.2" y="403.1">L:left-hand hinging / R:left-hand hinging</text>
<text x="365.9" y="411.2">LD:</text>
<text x="389.4" y="411.2">/ RD:</text>
</g>
<g font-size="3.5">
<text x="417.9" y="397">SWING</text>
<text x="466.9" y="396.9">HINGE</text>
<text x="417.5" y="410.9">SCALE</text>
<text x="452.1" y="410.9">WEIGHT</text>
<text x="502.9" y="410.9">SHEET</text>
</g>
</svg>
